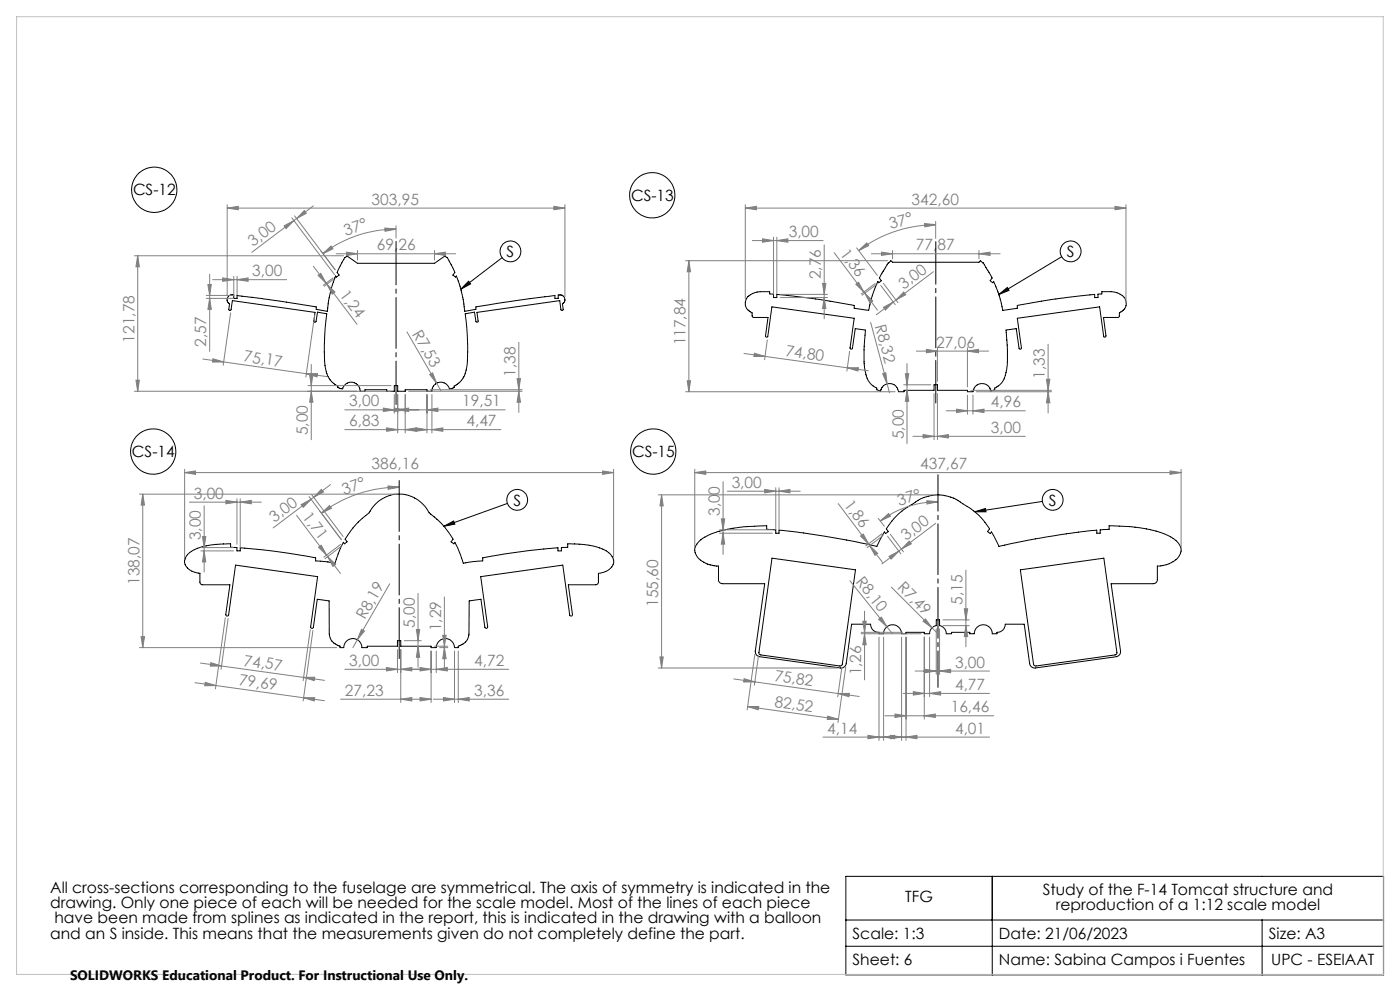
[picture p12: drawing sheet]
<svg xmlns="http://www.w3.org/2000/svg" width="420mm" height="297mm" viewBox="0 0 420 297" stroke-linecap="round" stroke-linejoin="round" font-family="sans-serif">
<g fill="none" stroke="#000" stroke-width=".3">
<path d="M150.6 77.2l-12.3 9.5M318.5 76.9l-18.9 11.4M94.2 96.2l.3-2.6-24.8-3.5-.4 2.7-.4 .3-.2-.3 .2-1.8-.7-.7v-.7a1.65 1.65 0 0 1 1.9-1.2v1h1v-.9l7.1 .9 16.7 2.6v.7l3.3 .6 .5-3.9 1.4-5.2 .6-1.5 .2 .3 .8-.6-.6-.7 2.3-4.6h.3l.3-.4 3.2 2.2h23.2l3.2-2.2 .3 .4h.3l2.1 4.2 .2 .4-.6 .7 .8 .6 .2-.3 .9 2.3 1.2 5.1 .4 3.2 3.4-.6v-.7l16.2-2.5 7.5-1v.9h1v-1l1.1 .1 .8 .8v.9l-.7 .8 .2 1.8-.2 .3-.4-.3-.4-2.7-24.8 3.5 .3 2.6a.34 .34 0 0 1-.2 .4 .34 .34 0 0 1-.4-.3l-.5-2.7-2.7 .4 .7 9.2-.1 5.6-.3 1.8-.6 2.1-1.1 1.6-2 1.4v.4l-1.3 .4M94.2 96.2a.34 .34 0 0 0 .3 .4 .34 .34 0 0 0 .3-.3l.4-2.7 2.8 .4-.7 9.2 .1 4.9 .2 2.2 .7 2.4 .8 1.3 1.3 1.1 .9 .6 .1 .4 1.4 .4a2.68 2.68 0 0 1 2.9-1.9 2.68 2.68 0 0 1 2.3 2.7h1.5v-.5h6.5v.5h2.3v-1.7h1v1.7h2.3v-.5h6.5v.5h1.5l.2-1.1 .6-.9a2.66 2.66 0 0 1 4.4 1.2M94.2 96.2h.1M140.6 84.3l.6 .8-2.9 1.6zM224.4 88.9l1.6-1 1.1-.4 3.8-.1v.7l1.2 .1v1h.9v-1l10.2 1.2 13.1 2.1v.9l4.3 .6 1.2-4.9 1.4-3.5 .1-.2 .3 .3 .8-.6-.6-.8 2.6-4.5 .9-.7 .5 .5h25.9l.4-.5 .9 .7 2.6 4.5-.6 .8 .8 .6 .3-.3 .5 1.1 1.3 3.5 .9 4 4.4-.6v-.9l13-2.1 10.2-1.2v1h1v-1l1.2-.1v-.7h2.8l1.5 .3 1.6 .7 .8 .8a3 3 0 0 1-1.3 4.5l-.2 1.1-.4 .3h-4.4l.8 5.5-.4 .5-.3-.2-1.2-8.9-24.7 3.4 1.2 8.8a.36 .36 0 0 1-.3 .5 .36 .36 0 0 1-.4-.3l-.8-5.9-3.1 .4 .4 5.6v3.9l-.5 3.8a5.6 5.6 0 0 1-3.3 4.1v.5l-1.1 .4-.3-.8a2.7 2.7 0 0 0-4.8-.1l-.3 1.1h-1.7v-.4h-9v-1.7h-1v1.7h-9v.4h-1.6l-.4-1a2.72 2.72 0 0 0-4.7-.1l-.4 .9-1.1-.4-.1-.6a7.6 7.6 0 0 1-3.6-6.8l-.1-5.1 .4-5.4-3-.4-.9 5.9a.36 .36 0 0 1-.4 .3 .36 .36 0 0 1-.3-.5l1.3-8.8-24.7-3.4-1.3 8.9-.3 .2-.3-.4 .7-5.6h-4.4l-.4-.3v-1l-1.1-.8a2.9 2.9 0 0 1-.1-4.1zM299.6 88.3l2.6-2.2 .5 .9zM134.8 116.5h.1M229.7 100.6v.1M133.2 157.7l2.9-1.6 .4 1zM152.2 150.9l-19 6.8"/>
<path d="M292.5 153.4l3.1-1 .2 1zM312.7 150.3l-20.2 3.1M56.5 166l2.6-1.6 1.8-.6 3.7-.6 4.6-.2v1l1.9 .1v1h1v-.9a194.7 194.7 0 0 1 22.6 3v.9l5 .6a.7 .7 0 0 0 .8 0 .7 .7 0 0 0 .3-.8l2.2-5.4 .4 .5 .7-.6-.6-.8 1.7-2.5 2.7-3 2.9-2.5a10 10 0 0 1 9-5.6 10 10 0 0 1 8.9 5.7l2.2 1.7a23.6 23.6 0 0 1 5 6.2l-.6 .8 .8 .6 .4-.5 2.2 5.3a.73 .73 0 0 0 .5 1l5.6-.7v-.9a189.6 189.6 0 0 1 22.6-3v.9h1v-1l1.9-.1v-1l4.5 .2 4.7 .9 1.9 .7 1.2 .9a3 3 0 0 1 1.5 2.9 3 3 0 0 1-2.1 2.6l-2.5 .6v2.6l-.5 .8-8.5 .1 1.2 8.8a.42 .42 0 0 1-.3 .5 .42 .42 0 0 1-.5-.2l-2.1-15-24.6 3.4 2.1 15.2-.4 .3-.4-.3-1.2-8.4-3.5 .5-.1 10.1-.3 1.1-1 1.3-1.9 1.1v.4h-1.2a2.73 2.73 0 0 0-2.7-2.7 2.73 2.73 0 0 0-2.7 2.7h-1.6v-.4h-9.1v-1.7h-1v1.7h-9v.4h-1.6l-.1-.6a2.73 2.73 0 0 0-2.9-2.1 2.73 2.73 0 0 0-2.5 2.7h-1.1v-.4l-1.7-.9-.9-.8-.4-1-.2-.9-.1-10-3.5-.5-1.2 8.4a.42 .42 0 0 1-.5 .3 .42 .42 0 0 1-.3-.5l2.1-15-24.6-3.4-2.2 15.1a.44 .44 0 0 1-.5 .1 .44 .44 0 0 1-.3-.5l1.3-8.8h-8.3a.78 .78 0 0 1-.7-.9v-2.6l-2.3-.5a2.99 2.99 0 0 1-1.9-4.4zM209.6 162.4a18 18 0 0 1 8.4-3.7l4.9-.8 7.1-.4v1.1l2.7 .2v1h1v-.9l7.4 .8a252.6 252.6 0 0 1 22 4.1l2.2-4.4 .4 .5 .8-.6-.6-.8 1.1-1.6a30.6 30.6 0 0 1 8.4-6.9l1.4-.8 2.4-.6 3.4-.2 3.7 1 3.5 2.2a19.2 19.2 0 0 1 7.1 6.9l-.6 .8 .8 .6 .3-.5 2.3 4.4 10.9-2.3 13.6-2.1 4.8-.5v.9h1.1v-1l2.6-.2v-1.1l6.7 .4 6.8 1.1a11.5 11.5 0 0 1 7.7 4.4 3.7 3.7 0 0 1-2.3 5.1l-2.1 .9-2.3 .2v4.4l-.7 .8-13.2 .1 2.9 20.2-.2 .9-.3 .4-.8 .4-24.3 3.4a1.58 1.58 0 0 1-1.7-1.3l-1.6-11.8h-5.7a2.41 2.41 0 0 1-2.5 2.4v.4h-1.4a2.7 2.7 0 0 0-2.7-2.7 2.7 2.7 0 0 0-2.7 2.7h-1.4v-.4h-5.4v.4h-1.6l-.2-.8-.4-.8-.6-.5-.8-.3v-1.7h-1v1.7a2.45 2.45 0 0 0-2 2.4h-1.6v-.4h-5.5v.4h-1.3l-.1-.5a2.69 2.69 0 0 0-2.9-2.2 2.69 2.69 0 0 0-2.4 2.7h-1.4v-.4a2.41 2.41 0 0 1-2.5-2.4h-5.7l-1.6 11.8a1.58 1.58 0 0 1-1.7 1.3l-24.6-3.5a1.56 1.56 0 0 1-1-1.6l2.8-20.2h-12.6a1.21 1.21 0 0 1-1.3-1.2v-4.1l-2.9-.4-1.9-1a3.5 3.5 0 0 1-1.7-5zM231.6 167.3l25 3.5-3.9 28.2-.4 .5-24.1-3.2-.5-.4zM306.1 170.8l25.1-3.5 3.9 28.4-.1 .3-.5 .3-23.7 3.3-.5-.1-.2-.5zM253.8 262.6h161.3v29.6h-161.3zM253.8 275.7h161.3M297.7 262.6v29.6M378.6 275.7v16.5M253.8 283.6h161.3"/>
<circle cx="46.3" cy="56.9" r="6.8"/>
<circle cx="195.7" cy="58.5" r="6.8"/>
<circle cx="153.1" cy="75.3" r="3.1"/>
<circle cx="321.2" cy="75.3" r="3.1"/>
<circle cx="46" cy="135.3" r="6.8"/>
<circle cx="196" cy="135.3" r="6.8"/>
<circle cx="155.2" cy="149.8" r="3.1"/>
<circle cx="315.8" cy="149.8" r="3.1"/>
</g>
<g fill="none" stroke="#808080" stroke-width=".3">
<path d="M40.3 76.7h62.7M41.3 76.7l.5 3.3h-1zM41.3 76.7v40.6M68.2 62.4l3.3-.6v1.1zM68.2 61.3v27.3M68.2 62.4h101.3M85.2 67.7l3-1.6-2.4 2.4zM87.6 65.3l12.7 17M88.2 66.1l-12.7 9.5M88.4 64.7l12.1 16.2M89 65.5l-.8 .6M91.3 63.1l.6 .8-2.9 1.6z"/>
<path d="M94 61.7l-5 3.8M94 79.8l3.8 5.1M96.9 76l2.4-2.3 .6 .9zM100.9 76.1h35.8M104 75.6l3.2 .5-3.2 .5zM107.2 75.1v2.8M115.5 68.3l3.3 .4-3.3 .6zM118.8 68.7a36.2 36.2 0 0 0-21.9 7.3M118.8 67.7v3.7M130.4 76.1l3.2-.5v1zM130.4 75.1v2.8M166.2 61.8l3.3 .6-3.3 .5z"/>
<path d="M169.5 61.3v27.7M205.7 78.1h60.6M206.7 78.1l.5 3.4h-1zM206.7 78.1v39.3M223.6 62.4l3.3-.6v1.1zM223.6 62.4h114.2M223.6 61.3v28.3M225.7 72.1h21.2M228.7 71.6l3.4 .5-3.4 .5zM232.1 71.1v17.1M233 72.1l3.4-.5v1zM233 71.1v17.1"/>
<path d="M247.3 73.4v22.1M250.3 75.7l8.9 11.8M257 74.3l6.2 8.2M257.6 75.1l2.4-2.3 .6 .8zM261.4 76.1h38.6M264.4 75.6l3.4 .5-3.4 .4zM267.8 75.1v2.5M277.4 67l3.3 .3-3.2 .7zM280.7 67.3a38.7 38.7 0 0 0-23.1 7.8M280.7 66.4v5.1M293.7 76.1l3.3-.5v.9zM293.7 75.1v2.5"/>
<path d="M334.5 61.8l3.3 .6-3.3 .5zM337.8 61.3v29.3M61.9 89.4h8.2M61.9 88.5h8.2M62.4 85.3h1l-.5 3.2zM62.9 82.2v23.1M62.9 89.4l.5 3.3h-1zM63.8 83.8h22.2M66.8 83.3l3.3 .5-3.3 .5zM69.2 93.8l-2.2 15.7M70.1 82.8v5.6M71.1 83.8l3.3-.5v1z"/>
<path d="M71.1 82.8v5.6M94.4 94.6l-2.6 18.4M95.4 82.5l.8-.6 1.6 3zM97.8 84.9l.3 .3M98.1 85.2l2.4 2.3-.8 .7zM98.1 85.2l9 12M99.9 83.3l-2.9 2.2M100.1 83.6l-2.8 2.2M122.1 99.5l8.9 15.4M234.1 89.2h14.1M234.1 88.2h14.1M246.8 84.9h1l-.5 3.3z"/>
<path d="M247.3 89.2l.5 3.3h-1zM256.8 85.2l.8-.6 1.6 2.9zM259.2 87.5l.2 .4M259.4 87.9l2.4 2.3-.8 .6zM259.4 87.9l3.8 5.1M261.2 96.6l4.9 18.4M262.5 85l-4.1 3.1M262.8 85.3l-4.2 3.2M264.2 85.5l4.4 5.8M265 84.9l4.4 5.8M265 92.1l3-1.6-2.4 2.4zM268 90.5l-5.1 3.8"/>
<path d="M268.8 89.9l-.8 .6M271.1 87.5l.6 .8-2.9 1.6zM280 81.4l-11.2 8.5M40.3 117.3h77M40.8 113.9h1l-.5 3.4zM60.8 107.6l6.3 .9M63.9 107.5l3.2 1h-3.4zM67.1 108.5l31.1 4.4M91.9 112h3.3l-.1 1zM92.4 115.6h24.9M92.9 112.3h1l-.5 3.3zM93.4 117.3l.5 3.2h-1z"/>
<path d="M93.4 109.2v22.6M118.3 118.2v5.6M119.3 118.2v11.5M121.6 118.2v11.5M122.6 117.3h34M128.1 118.2v11.5M128.9 112.3l.9-.5 1.2 3.1zM129.1 116.8h27.5M129.6 118.2v11.5M130.4 115.3l-.1 .2M131 114.9l1.3 2.1M155.1 113.5h1l-.5 3.3z"/>
<path d="M155.6 117.3l.5 3.2h-1zM155.6 102.6v21M205.7 117.4h62.8M206.2 114.1h1l-.5 3.3zM223.2 105.9l6.3 .9M226.3 105.9l3.2 .9-3.3 .1zM229.5 106.8l24.7 3.4M230.2 101.9l-.8 5.9M254.2 110.2h3.3l-.1 1zM254.2 110.2l6.3 .9M254.9 105.3l-.8 5.9M264.8 112l.9-.3 .4 3.3z"/>
<path d="M266.1 115l.7 2.7M271.1 115.3h8.1M271.6 112h1l-.5 3.3zM272.1 117l.5 3.3h-1zM272.1 109v23.9M274.9 105.2h21.7M277.9 104.7l3.3 .5-3.3 .5zM280.2 118v13.8M281.2 104.2v10.1M281.2 118v13.8M290.2 105.2l3.3-.5v1zM290.2 104.2v11.8"/>
<path d="M290.2 118.4v5.7M291.3 117h24.2M291.9 118.4v5.7M292.9 117.4h22.6M313.9 113.7h1.1l-.6 3.3zM314.4 117.4l.6 3.3h-1.1zM314.4 103.1v20.7M103.4 128.8h46.8M103.4 122.8h48.2M115 122.3l3.3 .5-3.3 .5zM116 128.2l3.3 .6-3.3 .5zM118.3 122.3l3.3 .5-3.3 .5z"/>
<path d="M119.3 122.8l3.3-.5v1zM121.6 128.8l3.3-.6v1.1zM124.8 128.2l3.3 .6-3.3 .5zM128.1 122.8l3.3-.5v1zM129.6 128.8l3.3-.6v1.1zM273.9 130.8h33.7M276.9 130.2l3.3 .6-3.3 .5zM281.2 130.8l3.3-.6v1.1zM283.9 123.1h23.7M286.9 122.6l3.3 .5-3.3 .5zM291.9 123.1l3.3-.5v1zM41.8 148.1h76.9"/>
<path d="M42.8 148.1l.6 3.3h-1.1zM42.8 148.1v46M55.4 141.6l3.3-.5v1.1zM55.4 141.6h128.7M55.4 140.6v26.6M56.8 150.5h21.6M61.2 151.6v19.8M67.8 150l3.3 .5-3.3 .5zM71.1 149.5v13.6M72.1 150.5l3.3-.5v1zM72.1 149.5v14.6M89 154.4l9 12"/>
<path d="M90.3 151.2l3-1.6-2.3 2.4zM92.7 148.8l9.7 12.9-6.6-8.7M93.3 149.6l-11.3 8.6M93.5 148.2l9.4 12.6M94.1 149l-.8 .6M96.4 153.8l2.4-2.3 .6 .8zM96.4 146.6l.6 .9-2.9 1.5zM99.2 145.2l-5.1 3.8M116.4 145.6l3.3 .4-3.2 .6zM119.7 146a38.4 38.4 0 0 0-23.3 7.8M180.8 141.1l3.3 .5-3.3 .6zM184.1 140.6v26.4"/>
<path d="M197.5 148.3h82.9M198.5 148.3l.5 3.3h-1zM198.5 148.3v51.9M208.4 141.6l3.3-.5v1.1zM208.4 140.6v23.4M208.4 141.6h145.9M215.9 159.8h15.8M215.9 158.8h15.8M216.4 155.5h1l-.5 3.3zM216.9 144.4v21.8M216.9 159.8l.5 3.3h-1zM218.2 147.2h21.9"/>
<path d="M229.4 146.7l3.3 .5-3.3 .5zM232.7 146.2v12.6M233.7 147.2l3.3-.5v1zM233.7 146.2v12.6M251.5 150.9l9.1 12.1M263.5 155.4l1.8 2.3M264.1 156.1l2.5-2.2 .5 .8zM278.1 150.1l3.3 .3-3.3 .7zM280.7 156.8l-10.3 7.8M281.4 150.4a29 29 0 0 0-17.3 5.7M351 141.1l3.3 .5-3.3 .6zM354.3 140.6v23.5"/>
<path d="M60.3 165.1h9.8M60.3 164.1h9.8M60.7 160.8h1l-.5 3.3zM61.2 165.1l.5 3.3h-1zM95.6 164l.8-.6 1.6 3zM98 166.4l.3 .4M98.3 166.8l2.4 2.4-.8 .6zM98.3 166.8l3.8 5.1M102.2 163.2l-5 3.8M102.6 163.6l-5.1 3.8M116.9 175l-9.7 16.7M125.4 177.8v22.2"/>
<path d="M133.3 178.9v21.5M255 174.1l11.1 13.8M258.2 160.7l.8-.6 1.6 2.9zM260.6 163l.3 .5M260.9 163.5l2.4 2.3-.8 .6zM260.9 163.5l3.9 5.1M264.5 160l-4.7 3.6M264.9 160.5l-4.8 3.6M266.3 160.7l4 5.3M266.7 166.8l3-1.6-2.4 2.4zM267.1 160.1l3.9 5.3M267.4 176l14 13.9"/>
<path d="M269.7 165.2l-5.1 3.8M270.4 164.6l-.7 .6M272.8 162.2l.6 .8-3 1.6zM289.8 170.9v22.9M41.8 194.1h59.2M42.3 190.8h1.1l-.6 3.3zM60.1 198.7l6.4 .9M63.3 198.6l3.2 1h-3.4zM66.5 199.6l30.9 4.3M67.6 185.1l-3 21.3M68.4 185.3l-2.1 15.3M93.1 188.8l-2.2 15.2"/>
<path d="M93.9 188.9l-3 21.2M107.2 191.7l-1.3 2.4M108.4 188.6l.9 .5-2.1 2.6zM119.2 194.7v6.9M120.2 194.7v15.9M121.2 192h5.2M124.9 188.7h1l-.5 3.3zM125.4 193.7l.5 3.3h-1zM129.3 195.1v15.5M130.3 193.7h4M130.9 195.1v6.5M131.9 194.1h2.4"/>
<path d="M132.8 190.4h1l-.5 3.3zM133.3 194.1l.5 3.3h-1zM136.3 195.1v15.5M137.5 195.1v15.5M198 196.9h1l-.5 3.3zM226.4 196.1l-2.2 16.7M227.5 196.5l-1.2 8.8M253.7 199.9l-2.3 16.7M258.3 189.5h12.5M258.3 189.9h18M258.8 186.2h1.1l-.5 3.3zM259.4 189.9l.5 3.3h-1.1z"/>
<path d="M259.4 183.2v20.6M263.6 185.6l.8-.6 1.7 2.9zM263.7 191v30.9M265.1 191v30.9M266.1 187.9l1.7 2M270.5 191v30.9M271.8 191v30.9M276.9 186.2l.7-.7 2 2.7zM277.3 190.9v24.6M278.9 190.9v17.9M280.9 188.5v13.6M281.9 188.5v13.6"/>
<path d="M282.9 185.8h7.9M282.9 187.5h7.9M289.3 182.5h1l-.5 3.3zM289.8 187.5l.5 3.3h-1zM58.5 204.6l6.3 .9M61.6 204.5l3.2 1h-3.4zM64.8 205.5l32.6 4.5M91.1 203l3.3-.1-.1 1.1zM91.1 209.1h3.3l-.1 1zM102.2 209.5h27.1M103.4 200.6h49.2M115.9 200.1l3.3 .5-3.3 .5z"/>
<path d="M120.2 209.5l3.3-.4v1zM120.2 200.6l3.3-.5v1zM126 200.1l3.3 .5-3.3 .5zM126 209.1l3.3 .4-3.3 .6zM130 209.5h22.6M130.9 200.6l3.3-.5v1zM133 209.1l3.3 .4-3.3 .6zM137.5 209.5l3.3-.4v1zM197.5 200.2h53.6M220.1 203.5l31.4 4.4M223.2 203.4l3.2 1h-3.3zM224.3 211.8l3.3-.1-.1 1z"/>
<path d="M224.3 211.8l27.2 3.8M248.3 214.6l3.2 1h-3.3zM251.5 207.9l6.3 .8M251.5 207.9l3.3-.1-.1 1zM252.6 200l-1.3 8.8M265.5 214.5h32.6M268.5 214l3.3 .5-3.3 .5zM270.9 207.8h26M274 207.3l3.3 .5-3.3 .5zM274.5 201.1h22.4M277.3 214.5l3.3-.5v1zM277.6 200.6l3.3 .5-3.3 .5z"/>
<path d="M278.9 207.8l3.3-.5v1zM281.9 201.1l3.3-.5v1zM246.9 220.9h50M260.4 220.4l3.3 .5-3.3 .5zM265.1 220.9l3.3-.5v1zM267.2 220.4l3.3 .5-3.3 .5zM271.8 220.9l3.3-.5v1z"/>
</g>
<path d="M118.8 121.2v-48.8" fill="none" stroke="#000" stroke-width=".3" stroke-dasharray="15.2 1.3 1.3 1.3" stroke-dashoffset="2.2"/>
<path d="M280.7 120.8v-48.4" fill="none" stroke="#000" stroke-width=".3" stroke-dasharray="15.2 1.3 1.3 1.3" stroke-dashoffset="2.5"/>
<path d="M281.4 142.3v63.7" fill="none" stroke="#000" stroke-width=".3" stroke-dasharray="15.2 1.3 1.3 1.3" stroke-dashoffset="4.3"/>
<path d="M119.8 143.8v53.8" fill="none" stroke="#000" stroke-width=".3" stroke-dasharray="15.2 1.3 1.3 1.3" stroke-dashoffset="-.2"/>
<path d="M5 5h410v287h-410z" fill="none" stroke="#c0c0c0" stroke-width=".3"/>
<path d="M140.6 84.3l.6 .8-2.9 1.6zM299.6 88.3l2.6-2.2 .5 .9zM133.2 157.7l2.9-1.6 .4 1zM292.5 153.4l3.1-1 .2 1z" fill="#000"/>
<g fill="#808080">
<path d="M264.8 112l.9-.3 .4 3.3z"/>
<path d="M128.9 112.3l.9-.5 1.2 3.1z"/>
<path d="M263.6 185.6l.8-.6 1.7 2.9z"/>
<path d="M276.9 186.2l.7-.7 2 2.7z"/>
<path d="M108.4 188.6l.9 .5-2.1 2.6z"/>
<path d="M260.9 163.5l2.4 2.3-.8 .6zM258.2 160.7l.8-.6 1.6 2.9z"/>
<path d="M98.3 166.8l2.4 2.4-.8 .6zM95.6 164l.8-.6 1.6 3z"/>
<path d="M254.2 110.2h3.3l-.1 1zM226.3 105.9l3.2 .9-3.3 .1z"/>
<path d="M290.2 105.2l3.3-.5v1zM277.9 104.7l3.3 .5-3.3 .5z"/>
<path d="M351 141.1l3.3 .5-3.3 .6zM208.4 141.6l3.3-.5v1.1zM119.3 122.8l3.3-.5v1zM115 122.3l3.3 .5-3.3 .5zM128.1 122.8l3.3-.5v1zM118.3 122.3l3.3 .5-3.3 .5zM129.6 128.8l3.3-.6v1.1zM124.8 128.2l3.3 .6-3.3 .5zM281.2 130.8l3.3-.6v1.1zM276.9 130.2l3.3 .6-3.3 .5zM291.9 123.1l3.3-.5v1zM286.9 122.6l3.3 .5-3.3 .5zM233.7 147.2l3.3-.5v1zM229.4 146.7l3.3 .5-3.3 .5zM72.1 150.5l3.3-.5v1zM67.8 150l3.3 .5-3.3 .5z"/>
<path d="M68.2 62.4l3.3-.6v1.1zM166.2 61.8l3.3 .6-3.3 .5zM55.4 141.6l3.3-.5v1.1zM180.8 141.1l3.3 .5-3.3 .6zM223.6 62.4l3.3-.6v1.1zM334.5 61.8l3.3 .6-3.3 .5zM66.8 83.3l3.3 .5-3.3 .5zM71.1 83.8l3.3-.5v1zM228.7 71.6l3.4 .5-3.4 .5zM233 72.1l3.4-.5v1zM260.4 220.4l3.3 .5-3.3 .5zM265.1 220.9l3.3-.5v1zM267.2 220.4l3.3 .5-3.3 .5zM271.8 220.9l3.3-.5v1zM268.5 214l3.3 .5-3.3 .5zM277.3 214.5l3.3-.5v1zM274 207.3l3.3 .5-3.3 .5zM278.9 207.8l3.3-.5v1zM277.6 200.6l3.3 .5-3.3 .5zM281.9 201.1l3.3-.5v1zM133 209.1l3.3 .4-3.3 .6zM137.5 209.5l3.3-.4v1zM126 200.1l3.3 .5-3.3 .5zM130.9 200.6l3.3-.5v1zM120.2 209.5l3.3-.4v1zM126 209.1l3.3 .4-3.3 .6zM115.9 200.1l3.3 .5-3.3 .5zM120.2 200.6l3.3-.5v1z"/>
<path d="M121.6 128.8l3.3-.6v1.1zM116 128.2l3.3 .6-3.3 .5z"/>
<path d="M277.4 67l3.3 .3-3.2 .7zM257.6 75.1l2.4-2.3 .6 .8z"/>
<path d="M278.1 150.1l3.3 .3-3.3 .7zM264.1 156.1l2.5-2.2 .5 .8z"/>
<path d="M115.5 68.3l3.3 .4-3.3 .6zM96.9 76l2.4-2.3 .6 .9z"/>
<path d="M116.4 145.6l3.3 .4-3.2 .6zM96.4 153.8l2.4-2.3 .6 .8z"/>
<path d="M96.4 146.6l.6 .9-2.9 1.5zM90.3 151.2l3-1.6-2.3 2.4z"/>
<path d="M85.2 67.7l3-1.6-2.4 2.4zM91.3 63.1l.6 .8-2.9 1.6z"/>
<path d="M272.8 162.2l.6 .8-3 1.6zM266.7 166.8l3-1.6-2.4 2.4z"/>
<path d="M265 92.1l3-1.6-2.4 2.4zM271.1 87.5l.6 .8-2.9 1.6z"/>
<path d="M62.9 89.4l.5 3.3h-1zM62.4 85.3h1l-.5 3.2z"/>
<path d="M247.3 89.2l.5 3.3h-1zM246.8 84.9h1l-.5 3.3z"/>
<path d="M289.3 182.5h1l-.5 3.3zM289.8 187.5l.5 3.3h-1z"/>
<path d="M198 196.9h1l-.5 3.3zM198.5 148.3l.5 3.3h-1zM314.4 117.4l.6 3.3h-1.1zM313.9 113.7h1.1l-.6 3.3z"/>
<path d="M41.3 76.7l.5 3.3h-1zM40.8 113.9h1l-.5 3.4zM42.8 148.1l.6 3.3h-1.1zM42.3 190.8h1.1l-.6 3.3zM206.7 78.1l.5 3.4h-1zM206.2 114.1h1l-.5 3.3zM92.9 112.3h1l-.5 3.3zM93.4 117.3l.5 3.2h-1zM155.1 113.5h1l-.5 3.3zM155.6 117.3l.5 3.2h-1zM271.6 112h1l-.5 3.3zM272.1 117l.5 3.3h-1zM258.8 186.2h1.1l-.5 3.3zM259.4 189.9l.5 3.3h-1.1zM124.9 188.7h1l-.5 3.3zM125.4 193.7l.5 3.3h-1zM132.8 190.4h1l-.5 3.3zM133.3 194.1l.5 3.3h-1z"/>
<path d="M61.2 165.1l.5 3.3h-1zM60.7 160.8h1l-.5 3.3z"/>
<path d="M216.9 159.8l.5 3.3h-1zM216.4 155.5h1l-.5 3.3z"/>
<path d="M95.4 82.5l.8-.6 1.6 3zM98.1 85.2l2.4 2.3-.8 .7z"/>
<path d="M256.8 85.2l.8-.6 1.6 2.9zM259.4 87.9l2.4 2.3-.8 .6z"/>
<path d="M63.9 107.5l3.2 1h-3.4zM91.9 112h3.3l-.1 1z"/>
<path d="M224.3 211.8l3.3-.1-.1 1zM248.3 214.6l3.2 1h-3.3z"/>
<path d="M223.2 203.4l3.2 1h-3.3zM251.5 207.9l3.3-.1-.1 1z"/>
<path d="M63.3 198.6l3.2 1h-3.4zM91.1 203l3.3-.1-.1 1.1z"/>
<path d="M61.6 204.5l3.2 1h-3.4zM91.1 209.1h3.3l-.1 1z"/>
<path d="M264.4 75.6l3.4 .5-3.4 .4zM293.7 76.1l3.3-.5v.9z"/>
<path d="M104 75.6l3.2 .5-3.2 .5zM130.4 76.1l3.2-.5v1z"/>
</g>
<g font-size="4.7">
<text x="39.9" y="58.5">CS-12</text>
<text x="189.3" y="60.1">CS-13</text>
<text x="152" y="77">S</text>
<text x="320" y="77">S</text>
<text x="39.6" y="137">CS-14</text>
<text x="189.6" y="137">CS-15</text>
<text x="154" y="151.5">S</text>
<text x="314.7" y="151.5">S</text>
<text x="15.1" y="267.7">All cross-sections corresponding to the fuselage are symmetrical. The axis of symmetry is indicated in the</text>
<text x="312.8" y="268.2">Study of the F-14 Tomcat structure and</text>
<text x="15.1" y="272.2">drawing. Only one piece of each will be needed for the scale model. Most of the lines of each piece</text>
<text x="271.6" y="270.4">TFG</text>
<text x="316.7" y="272.7">reproduction of a 1:12 scale model</text>
<text x="15.1" y="281.3">and an S inside. This means that the measurements given do not completely define the part.</text>
<text x="16.3" y="276.7">have been made from splines as indicated in the report, this is indicated in the drawing with a balloon</text>
<text x="255.8" y="281.3">Scale: 1:3</text>
<text x="299.7" y="281.3">Date: 21/06/2023</text>
<text x="380.7" y="281.3">Size: A3</text>
<text x="255.8" y="289.1">Sheet: 6</text>
<text x="299.7" y="289.1">Name: Sabina Campos i Fuentes</text>
<text x="381.4" y="289.1">UPC - ESEIAAT</text>
</g>
<g font-size="4.7" fill="#808080">
<text x="111.5" y="61.3">303,95</text>
<text x="273.5" y="61.3">342,60</text>
<text x="103.8" y="70.6" transform="rotate(-18 103.8 70.6)">37°</text>
<text x="236.6" y="71.1">3,00</text>
<text x="267.2" y="68.6" transform="rotate(-15 267.2 68.6)">37°</text>
<text x="76" y="74" transform="rotate(-37 76 74)">3,00</text>
<text x="113.1" y="75">69,26</text>
<text x="251.9" y="76.1" transform="rotate(53 251.9 76.1)">1,36</text>
<text x="274.8" y="75">77,87</text>
<text x="75.7" y="82.8">3,00</text>
<text x="246.3" y="83.7" transform="rotate(-90 246.3 83.7)">2,76</text>
<text x="101.7" y="88.3" transform="rotate(53 101.7 88.3)">1,24</text>
<text x="271.2" y="86.8" transform="rotate(-37 271.2 86.8)">3,00</text>
<text x="123.6" y="100.1" transform="rotate(60 123.6 100.1)">R7,53</text>
<text x="262.5" y="97.6" transform="rotate(75 262.5 97.6)">R8,32</text>
<text x="40.3" y="102.7" transform="rotate(-90 40.3 102.7)">121,78</text>
<text x="61.9" y="104" transform="rotate(-90 61.9 104)">2,57</text>
<text x="205.7" y="103.5" transform="rotate(-90 205.7 103.5)">117,84</text>
<text x="235.5" y="106.6" transform="rotate(8 235.5 106.6)">74,80</text>
<text x="280.9" y="104.2">27,06</text>
<text x="73" y="108.3" transform="rotate(8 73 108.3)">75,17</text>
<text x="154.6" y="112.9" transform="rotate(-90 154.6 112.9)">1,38</text>
<text x="313.4" y="113.5" transform="rotate(-90 313.4 113.5)">1,33</text>
<text x="104.8" y="121.8">3,00</text>
<text x="138.6" y="121.8">19,51</text>
<text x="297.3" y="122.1">4,96</text>
<text x="92.4" y="130.5" transform="rotate(-90 92.4 130.5)">5,00</text>
<text x="104.8" y="127.7">6,83</text>
<text x="139.9" y="127.7">4,47</text>
<text x="271.1" y="131.6" transform="rotate(-90 271.1 131.6)">5,00</text>
<text x="297.3" y="129.7">3,00</text>
<text x="111.5" y="140.6">386,16</text>
<text x="276" y="140.6">437,67</text>
<text x="58.1" y="149.4">3,00</text>
<text x="103.3" y="148.4" transform="rotate(-19 103.3 148.4)">37°</text>
<text x="219.5" y="146.2">3,00</text>
<text x="90.6" y="154.8" transform="rotate(53 90.6 154.8)">1,71</text>
<text x="215.9" y="154.7" transform="rotate(-90 215.9 154.7)">3,00</text>
<text x="253.1" y="151.3" transform="rotate(53 253.1 151.3)">1,86</text>
<text x="269.7" y="151.5" transform="rotate(-16 269.7 151.5)">37°</text>
<text x="60.2" y="161.9" transform="rotate(-90 60.2 161.9)">3,00</text>
<text x="82.4" y="156.6" transform="rotate(-37 82.4 156.6)">3,00</text>
<text x="271.9" y="162.2" transform="rotate(-37 271.9 162.2)">3,00</text>
<text x="41.8" y="175.3" transform="rotate(-90 41.8 175.3)">138,07</text>
<text x="256.6" y="174.4" transform="rotate(51 256.6 174.4)">R8,10</text>
<text x="269" y="176.2" transform="rotate(45 269 176.2)">R7,49</text>
<text x="109.5" y="185.9" transform="rotate(-60 109.5 185.9)">R8,19</text>
<text x="197.5" y="181.9" transform="rotate(-90 197.5 181.9)">155,60</text>
<text x="288.8" y="181.2" transform="rotate(-90 288.8 181.2)">5,15</text>
<text x="124.4" y="188.2" transform="rotate(-90 124.4 188.2)">5,00</text>
<text x="132.3" y="189.2" transform="rotate(-90 132.3 189.2)">1,29</text>
<text x="73" y="199.5" transform="rotate(8 73 199.5)">74,57</text>
<text x="104.8" y="199.5">3,00</text>
<text x="142.3" y="199.5">4,72</text>
<text x="258.4" y="202.4" transform="rotate(-90 258.4 202.4)">1,26</text>
<text x="286.5" y="200.1">3,00</text>
<text x="71.5" y="205.4" transform="rotate(8 71.5 205.4)">79,69</text>
<text x="103.5" y="208.5">27,23</text>
<text x="142.3" y="208.5">3,36</text>
<text x="232.2" y="204.1" transform="rotate(8 232.2 204.1)">75,82</text>
<text x="286.5" y="206.8">4,77</text>
<text x="232.2" y="211.8" transform="rotate(8 232.2 211.8)">82,52</text>
<text x="285.2" y="213.5">16,46</text>
<text x="248.2" y="219.9">4,14</text>
<text x="286.5" y="219.9">4,01</text>
</g>
<text font-size="4.1" x="21" y="293.7">SOLIDWORKS Educational Product. For Instructional Use Only.</text>
</svg>
